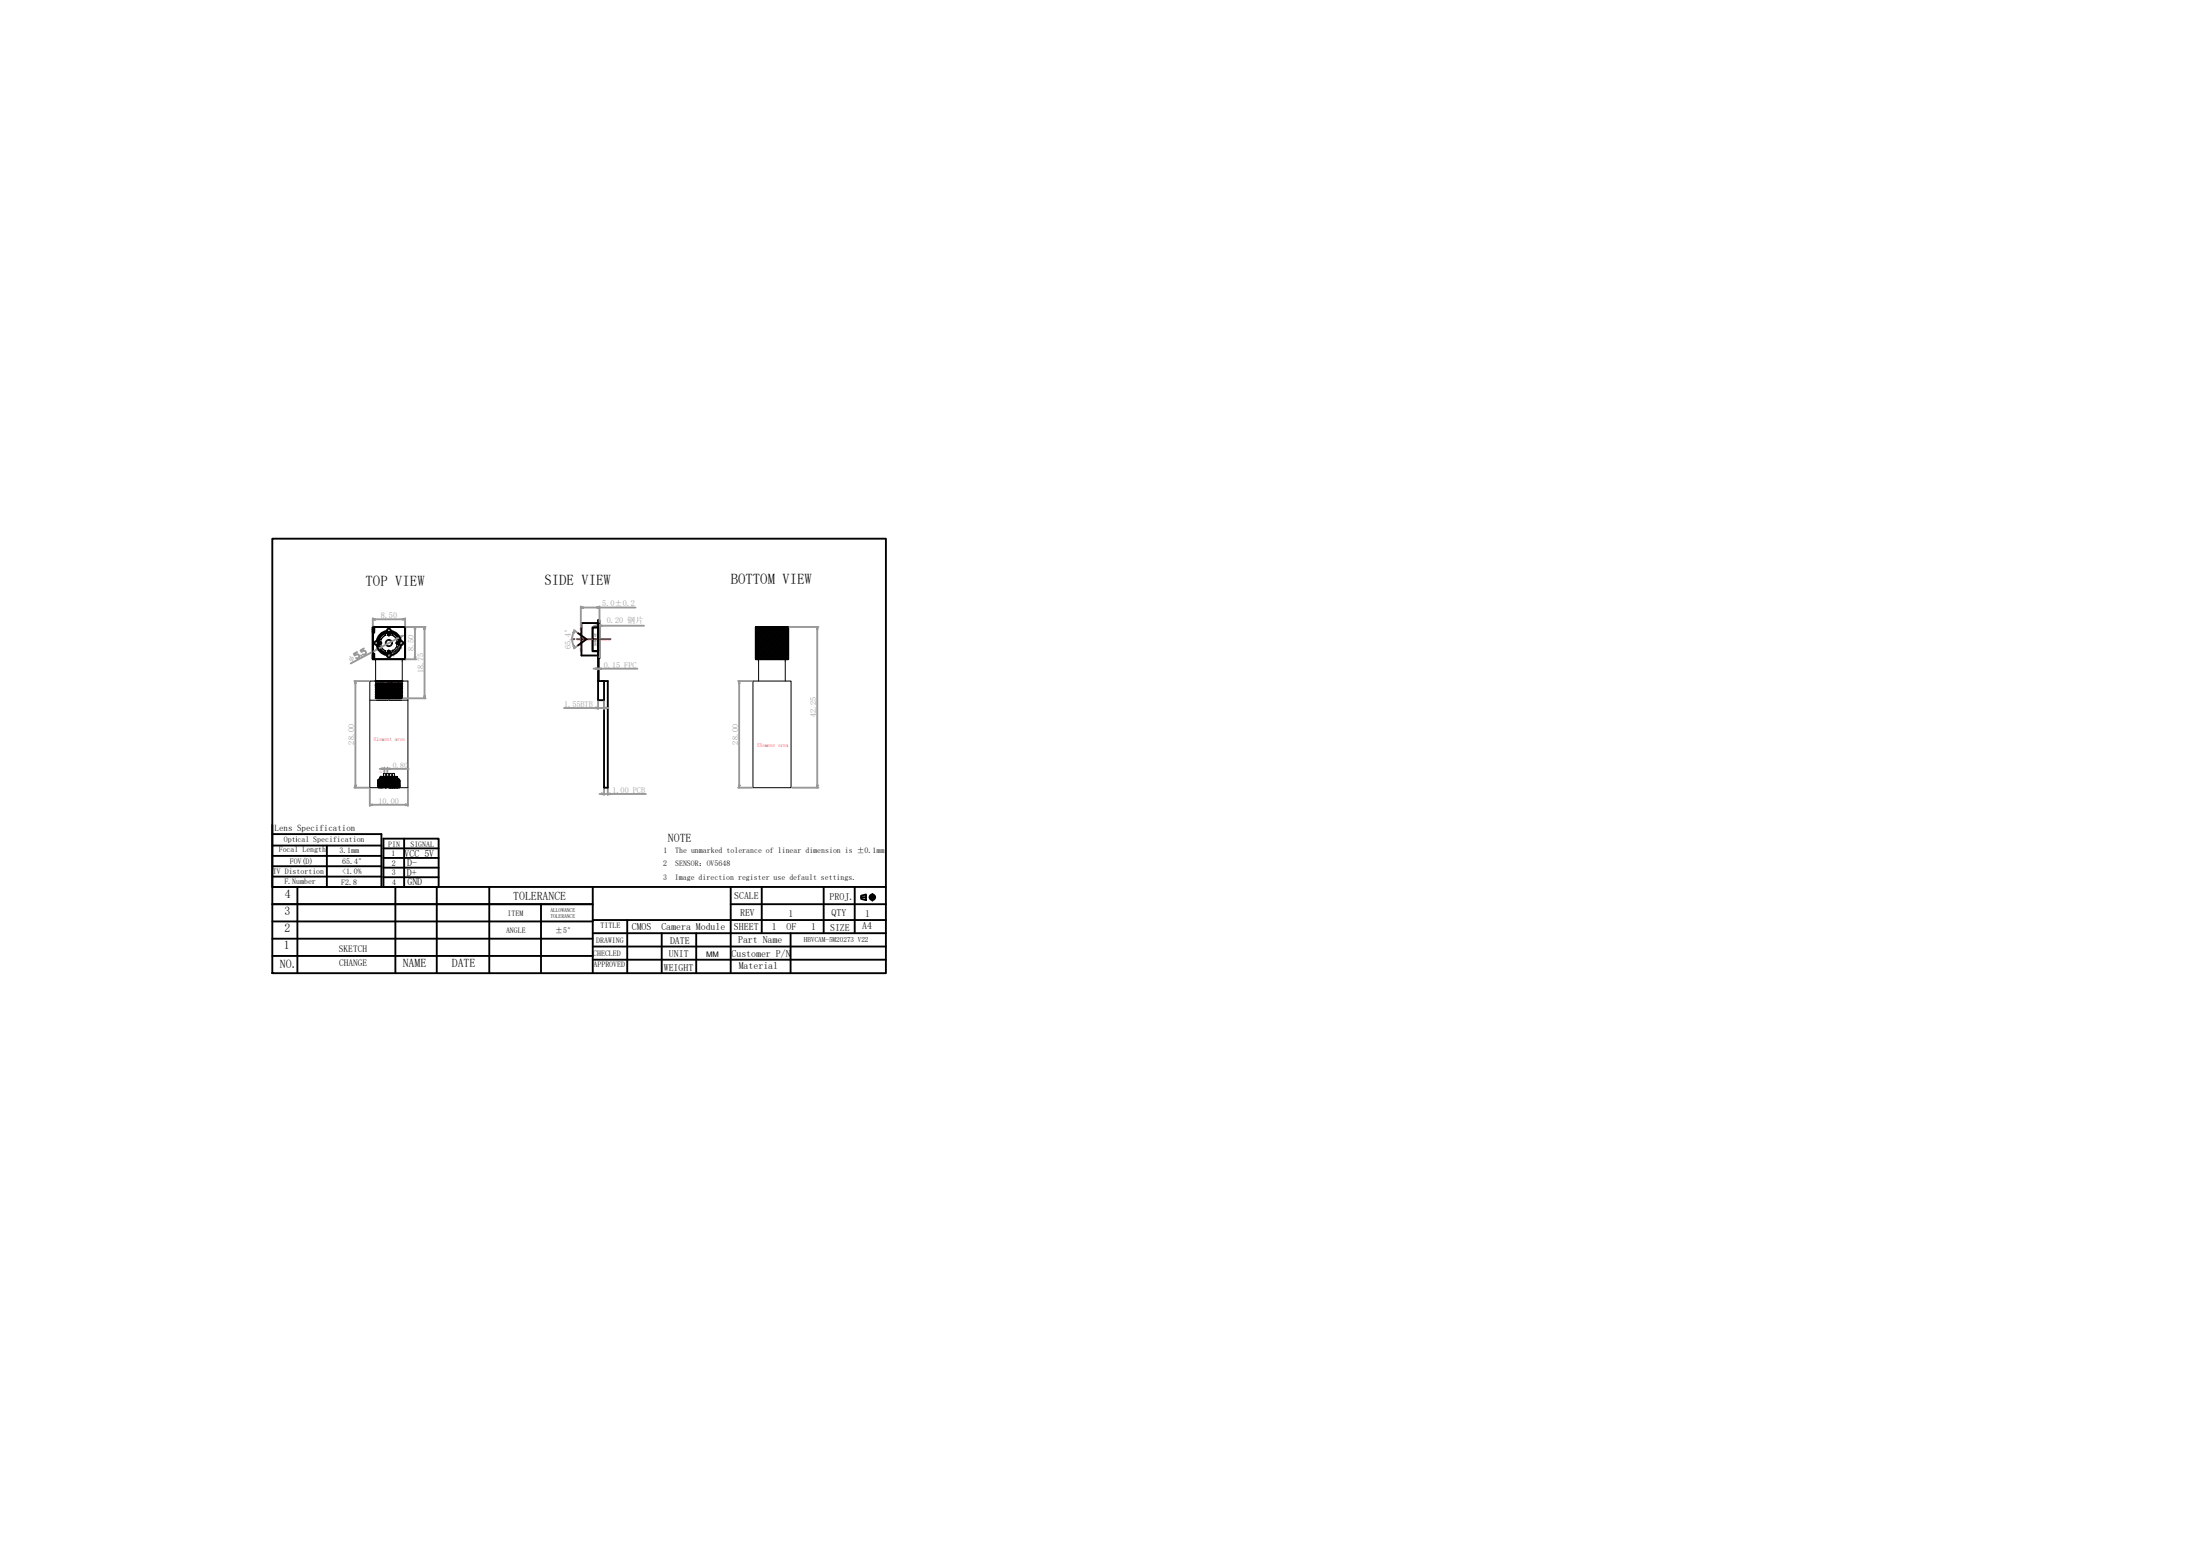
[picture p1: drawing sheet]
<svg xmlns="http://www.w3.org/2000/svg" width="297mm" height="210mm" viewBox="0 0 297 210" stroke-linecap="round" stroke-linejoin="round" font-family="sans-serif">
<g fill="none" stroke="#000" stroke-width=".25">
<path d="M36.8 72.7h82.8v58.7h-82.8zM50.3 88.9h.1M50.3 85.4h.1M50.3 85.1h.1M50.3 84.7h.2v.7h-.2M50.4 88.5h.1M50.4 88.8h-.1M50.4 88.5h-.1M50.4 84.9h-.1M50.4 88.8h.1M50.4 84.9h.1M50.4 85.2h-.1"/>
<path d="M50.4 85.1h.1M50.4 88.3l-.1 .1M50.4 88.3h.1M50.4 88.3h-.1M50.4 88.6l-.1 .1M50.4 84.7h-.1M50.4 84.7l-.1 .1M50.4 88.6h.1M50.4 84.7h.1M50.5 88.4l-.1 .1M50.5 88.4h.1M50.5 88.7h-.1"/>
<path d="M50.5 88.3h-.1M50.5 84.8l-.1 .1M50.5 84.7h.1M50.5 88.6h.1M50.5 84.8h.1M50.5 88.9v.1M50.5 85l-.1 .1M50.5 88.9h.1M50.5 85h.1M50.5 88.8l-.1 .2h4.2M50.5 88.7l-.2 .2M50.5 88.5l-.2 .3"/>
<path d="M50.5 88.4l-.2 .2M50.5 88.3l-.2 .2M50.5 88.8l-.1 .1M50.5 88.5h.1M50.5 88.3v.1M50.5 85.2l-.1 .2M50.5 85.1l-.2 .2M50.5 84.9l-.2 .3M50.5 84.8l-.2 .2M50.5 84.7l-.2 .2M50.5 85.3v.1M50.5 85.2l-.1 .1"/>
<path d="M50.5 84.9l-.1 .2M50.7 92.6h.1M50.7 91.9h3.6M50.8 92.5h.1M50.8 93.5h-.1M50.8 93.4h.1M50.9 92.2l-.2 .2M50.9 92.8l-.2 .3M51 92.7v.4M51 93.4v.3l-.3 .3M51 92.8h.1M51.1 93.6h.1"/>
<path d="M51.1 92.6h2.8l-.2 .3M51.1 93.8h2.8M51.1 92.2l-.3 .3M51.2 93.6h2.6M51.2 92.9h2.6M51.2 93.1l-.3 .3M51.2 93h.1M51.2 93.9l-.3 .3M51.3 86.8h-.1M51.3 86.7h.1M51.3 93.9h.1M51.3 86.7h-.1"/>
<path d="M51.3 86.8v.1M51.4 86.8h.1M51.4 92.2l-.7 .6M51.4 92.4l-.3 .3M51.4 86.7h-.1M51.4 86.9h.1M51.4 92.4h.1M51.4 86.7l-.2 .2M51.4 93.3l-.3 .3M51.5 93.2h.1M51.5 86.7l-.1 .1M51.5 94.2l-.1 .1"/>
<path d="M51.5 86.8l-.2 .1M51.5 86.8l-.1 .1M51.5 85.5l.7-.4a.26 .26 0 0 1 .3-.2 .26 .26 0 0 1 .3 .3 1.66 1.66 0 0 1 1.3 1.3 .26 .26 0 0 1 .3 .3 .26 .26 0 0 1-.3 .3 1.69 1.69 0 0 1-1.3 1.4 .26 .26 0 0 1-.3 .2 .26 .26 0 0 1-.3-.3 1.69 1.69 0 0 1-1.3-1.3 .26 .26 0 0 1-.3-.3 .26 .26 0 0 1 .3-.3l.1-.4zM51.5 94.1h.1M51.6 92.7l-.3 .2M51.6 92.2l-.1 .1M51.6 92.6h.1M51.6 93.5l-.2 .3M51.7 93.5h.1M51.8 92.2l-1.1 1.1M51.8 92.9l-.3 .3M51.8 93.5h1.4"/>
<path d="M51.8 92.9h1.4M51.9 92.8h.1M51.9 93.8l-.3 .3M51.9 93.7h.1M52 92.3l-.3 .2M52 93.1l-.2 .3M52.1 93.1h.1M52.1 94l-.3 .3M52.2 93.9h.1M52.2 92.5l-.3 .3M52.2 85.4h.6M52.3 92.4h.1"/>
<path d="M52.3 92.2l-1.6 1.6M52.3 93.4l-.3 .2M52.3 93.3h.1M52.3 94.2v.1M52.4 94.2h.1M52.5 87.9h.1M52.5 85.7h.1M52.5 92.7l-.3 .3M52.5 88h-.1M52.5 85.5l-.1 .1M52.5 87.8l-.1 .2M52.5 85.6h-.1"/>
<path d="M52.5 85.5h.1M52.5 93.8h.1M52.5 92.2l-.2 .2M52.5 92.7h.1M52.5 88h.1M52.5 93.6l-.3 .3M52.5 85.6v.1M52.6 93.5h.1M52.6 85.6h.1M52.6 87.8l-.1 .1M52.6 85.5l-.2 .2M52.6 88.1h.1"/>
<path d="M52.6 87.9l-.2 .2 .1-.1M52.6 85.7l-.1 .1M52.6 87.9l-.1 .1M52.6 88v.1M52.6 85.7h.1M52.6 88l-.1 .1M52.6 85.6l-.1 .2M52.7 92.9l-.3 .3M52.7 92.9h.1M52.7 92.2l-2 2M52.7 93.8l-.2 .3M52.8 93.8h.1"/>
<path d="M52.9 92.3l-.3 .3M52.9 92.3h.1M52.9 93.2l-.3 .3M53 93.1h.1M53 94.1l-.3 .2M53 94h.1M53.1 92.5l-.3 .3M53.1 92.5h.1M53.1 93.4l-.2 .3M53.2 93.4h.1M53.2 92.2l-2.1 2.1M53.3 94.2h.1"/>
<path d="M53.3 92.8l-.3 .3M53.4 92.7h.1M53.4 93.6l-.3 .3M53.4 93.6h.1M53.4 92.2l-.2 .2M53.6 86.8h.1M53.6 93l-.3 .3M53.6 92.9h.1M53.6 93.9l-.3 .3M53.6 86.9h.1M53.6 86.7l-.1 .1M53.7 93.8h.1"/>
<path d="M53.7 86.7l-.1 .1M53.7 92.2l-2.1 2.1M53.7 86.7h.1M53.7 86.8l-.1 .1M53.7 92.4l-.3 .3M53.7 86.8h.1M53.8 92.3h.1M53.8 86.7l-.2 .2M53.8 93.2l-.3 .3M53.8 86.9h-.1M53.8 86.7v.1M53.8 86.8l-.1 .1"/>
<path d="M53.8 93.2h.1M53.8 94.1l-.1 .2M53.9 94.1h.1M53.9 92.2l-.1 .1M54 92.5h.1M54 93.5l-.3 .3M54.1 93.4h.1M54.1 92.2l-2 2.1M54.2 92.8l-.3 .3M54.2 92.8h.1M54.2 93.7l-.2 .3M54.3 93.6h.1"/>
<path d="M54.3 93.9l-.4 .4M54.3 93.4l-.9 .9M54.3 92.9l-1.3 1.4M54.3 92.5l-1.8 1.8M54.3 94.1l-.1 .1M54.3 93.2l-.2 .2M54.3 92.7h.1M54.3 92.3l-.2 .2M54.7 84.6h-4.4h4.4M54.7 84.6h-4.4v4.4h.2v-.7h-.2M54.7 84.6v4.4M78 85.4l1.2 .9-1.2 .9"/>
<path d="M78.5 84.1h2.3v4.4h-2.3zM80.8 88.9h.1v-5.2h-.1v10.8h.8M80.8 87.9h.1M80.8 91.9h1.3v14.4h-.5v-14.4M80.8 83.7v8.2M102 84.6h4.4v4.4h-4.4zM102.2 84.6l-.2 .2M102.4 84.6l-.4 .4M102.7 84.6l-.7 .6M102.9 84.6l-.9 .9M103.1 84.6l-1.1 1.1M103.4 84.6l-1.4 1.3"/>
<path d="M103.6 84.6l-1.6 1.6M103.8 84.6l-1.8 1.8M104.1 84.6l-2.1 2M104.3 84.6l-2.3 2.3M104.5 84.6l-2.5 2.5M104.7 84.6l-2.7 2.7M105 84.6l-3 3M105.2 84.6l-3.2 3.2M105.4 84.6l-3.4 3.4M105.7 84.6l-3.7 3.6M105.9 84.6l-3.9 3.9M106.1 84.6l-4.1 4.1"/>
<path d="M106.4 84.6l-4.4 4.3M106.4 84.8l-4.2 4.2M106.4 85l-4 4M106.4 85.2l-3.7 3.8M106.4 85.5l-3.5 3.5M106.4 85.7l-3.3 3.3M106.4 85.9l-3 3.1M106.4 86.2l-2.8 2.8M106.4 86.4l-2.6 2.6M106.4 86.6l-2.3 2.4M106.4 86.9l-2.1 2.1M106.4 87.1l-1.9 1.9"/>
<path d="M106.4 87.3l-1.6 1.7M106.4 87.6l-1.4 1.4M106.4 87.8l-1.2 1.2M106.4 88l-.9 1M106.4 88.3l-.7 .7M106.4 88.5l-.5 .5M106.4 88.7l-.2 .3M106.4 88.9v.1M36.8 111.3v8.4h14.7v-7.1h-14.7M36.8 119.7h82.8M36.8 118.3h14.7M36.8 116.9h14.7"/>
<path d="M36.8 115.5h14.7M36.8 114.1h14.7M40.2 119.7v11.7M44.1 114.1v5.6M51.1 106.2h.1M51.1 106h.1M51.1 105.9h.1M51.1 105.7h.1M51.1 105.6h.1M51.1 105.8h.1M51.1 106.1h.1M51.1 105.5h.1"/>
<path d="M51.1 105.4h.1M51.1 106.3h.1M51.2 105.9h.1M51.2 105.8h.1M51.2 105.6h.1M51.2 106.2h.1M51.2 105.4h.1M51.2 106.1h.1M51.2 106h.1M51.2 105.7h.1M51.2 105.5h.1M51.2 106.3h.1"/>
<path d="M51.3 106.3h.1M51.3 106.1h.1M51.3 105.9h.1M51.3 105.8h.1M51.3 105.6h.1M51.3 105.4h.1M51.3 105.5h.1M51.3 106.2h.1M51.3 105.7h.1M51.3 106h.1M51.4 106.1h.1M51.4 105.2h.1"/>
<path d="M51.4 106.3h.1M51.4 106.2h.1M51.4 105h.1M51.4 105.4h.1M51.4 105.6h.1M51.4 105.8h.1M51.4 106h.1M51.4 105.5h.1M51.4 105v.3h-.3M51.4 105.9h.1M51.4 105.1h.1M51.4 105.7h.1"/>
<path d="M51.4 105.3h.1M51.5 106.2h.1M51.5 106h.1M51.5 105.9h.1M51.5 105.7h.1M51.5 105.6h.1M51.5 105.1h.1M51.5 105.3h.1M51.5 106.1h.1M51.5 106.3h.1M51.5 105.8h.1M51.5 105.5h.1"/>
<path d="M51.5 105.4h.1M51.5 105.2h.1M51.5 105h.1M51.6 105.5h.1M51.6 105.3h.1M51.6 105.2h.1M51.6 105h.1M51.6 106.3h.1M51.6 105.1h.1M51.6 105.8h.1M51.6 106.1h.1M51.6 106.2h.1"/>
<path d="M51.6 106h.1M51.6 105.7h.1M51.6 105.4h.1M51.6 105.6h.1M51.6 105.9h.1M51.7 105.9h.1M51.7 105.7h.1M51.7 106.2h.1M51.7 105.5h.1M51.7 105.3h.1M51.7 105.2h.1M51.7 105h.1"/>
<path d="M51.7 106.1h.1M51.7 106h.1M51.7 105.1h.1M51.7 105.4h.1M51.7 105.8h.1M51.7 106.3h.1M51.7 105.6h.1M51.8 105.8h.1M51.8 105.6h.1M51.8 105.4h.1M51.8 105.2h.1M51.8 105.1h.1"/>
<path d="M51.8 105.3h.1M51.8 105.9h.1M51.8 113.2h7.4v6.5h-7.4zM51.8 106.3h.1M51.8 106.1h.1M51.8 105.5h.1M51.8 105h-.4h2.2M51.8 118.4h7.4M51.8 117.1h7.4M51.8 115.8h7.4M51.8 114.5h7.4M51.8 105h.1"/>
<path d="M51.8 106h.1M51.8 106.2h.1M51.8 105.7h.1M51.9 106.1h.1M51.9 105.1h.1M51.9 105.3h.1M51.9 105.5h.1M51.9 106.3h.1M51.9 105.2h.1M51.9 105.8h.1M51.9 105.7h.1M51.9 105.6h.1"/>
<path d="M51.9 105.4h.1M51.9 106.2h.1M51.9 105h.1M51.9 105.9h.1M52 106.2h.1M52 106h.1M52 105.6h.1M52 105.1h.1M52 105.3h.1M52 105.7h.1M52 105.9h.1M52 106.1h.1"/>
<path d="M52 105.8h.1M52 105.4h.1M52 105.2h.1M52 106.3h.1M52 105h.1M52 105.5h.1M52.1 106h.1M52.1 105.8h.1M52.1 105.7h.1M52.1 105.5h.1M52.1 105.3h.1M52.1 105.2h.1"/>
<path d="M52.1 105h.1M52.1 106.3h.1M52.1 105.1h.1M52.1 106.2h.1M52.1 105.4h.1M52.1 105.9h.1M52.1 106.1h.1M52.1 105.6h.1M52.2 106.3h.1M52.2 106.1h.1M52.2 105.9h.1M52.2 105.8h.1"/>
<path d="M52.2 105.7h.1M52.2 106.2h.1M52.2 106h.1M52.2 105.4h.1M52.2 105.5h.1M52.2 105.3h.1M52.2 105.1h.1M52.2 105h.1M52.2 105.2h.1M52.2 105.6h.1M52.3 106.1h.1M52.3 105.9h.1"/>
<path d="M52.3 105.7h.1M52.3 105.6h.1M52.3 105.4h.1M52.3 105.2h.1M52.3 105.1h.1M52.3 105.3h.1M52.3 106.3h.1M52.3 105.5h.1M52.3 105h.1M52.3 105.8h.1M52.3 106h.1M52.3 106.2h.1"/>
<path d="M52.4 106.1h.1M52.4 106h.1M52.4 105.1h.1M52.4 105.3h.1M52.4 105.5h.1M52.4 105.7h.1M52.4 106.2h.1M52.4 105.9h.1M52.4 105.6h.1M52.4 105.4h.1M52.4 105.2h.1M52.4 105h.1"/>
<path d="M52.4 105.8h.1M52.5 106h.1M52.5 105.8h.1M52.5 105.6h.1M52.5 105.5h.1M52.5 105.3h.1M52.5 105.1h.1M52.5 105.4h.1M52.5 105.2h.1M52.5 106.2h.1M52.5 105.9h.1M52.5 106.1h.1"/>
<path d="M52.5 105.7h.1M52.5 106.3h.1M52.5 105h.1M52.6 106.3h.1M52.6 106.2h.1M52.6 105h.1M52.6 106h.1M52.6 105.8h.1M52.6 105.6h.1M52.6 105.5h.1M52.6 105.3h.1M52.6 105.1h.1"/>
<path d="M52.6 105.2h.1M52.6 105.7h.1M52.6 105.9h.1M52.6 105.4h.1M52.6 106.1h.1M52.7 105.8h.1M52.7 105.1h.1M52.7 105.6h.1M52.7 106h.1M52.7 105.9h.1M52.7 105h.1M52.7 105.2h.1"/>
<path d="M52.7 105.4h.1M52.7 106.2h.1M52.7 105.5h.1M52.7 105.3h.1M52.7 106.1h.1M52.7 106.3h.1M52.8 106.2h.1M52.8 106.1h.1M52.8 105.9h.1M52.8 105.7h.1M52.8 105.5h.1M52.8 105.4h.1"/>
<path d="M52.8 105.2h.1M52.8 105.3h.1M52.8 105.1h.1M52.8 106.3h.1M52.8 105h.1M52.8 105.8h.1M52.8 105.6h.1M52.8 106h.1M52.9 105.9h.1M52.9 105.2h.1M52.9 105.4h.1M52.9 105.6h.1"/>
<path d="M52.9 105.8h.1M52.9 106h.1M52.9 106.2h.1M52.9 105h.1M52.9 106.1h.1M52.9 105.7h.1M52.9 105.5h.1M52.9 105.1h.1M52.9 105.3h.1M53 106.3h.1M53 106.2h.1M53 106h.1"/>
<path d="M53 105.8h.1M53 105.6h.1M53 105.5h.1M53 105.3h.1M53 105.1h.1M53 105.4h.1M53 105.2h.1M53 105h.1M53 105.7h.1M53 105.9h.1M53 106.1h.1M53.1 106.3h.1"/>
<path d="M53.1 106.2h.1M53.1 105h.1M53.1 105.2h.1M53.1 105.5h.1M53.1 105.7h.1M53.1 106h.1M53.1 105.8h.1M53.1 105.6h.1M53.1 105.3h.1M53.1 105.1h.1M53.1 105.4h.1M53.1 105.9h.1"/>
<path d="M53.1 106.1h.1M53.2 105.8h.1M53.2 105.1h.1M53.2 105.2h.1M53.2 105.5h.1M53.2 105.7h.1M53.2 105.9h.1M53.2 106.3h.1M53.2 106.1h.1M53.2 105.3h.1M53.2 105.6h.1M53.2 106h.1"/>
<path d="M53.2 106.2h.1M53.2 105h.1M53.3 105.2h.1M53.3 105h.1M53.3 106.3h.1M53.3 105.1h.1M53.3 105.5h.1M53.3 105.9h.1M53.3 106.1h.1M53.3 106h.1M53.3 105h.3v.3M53.3 106.2h.1"/>
<path d="M53.3 105.7h.1M53.3 105.4h.1M53.3 105.3h.1M53.3 105.6h.1M53.3 105.8h.1M53.4 106h.1M53.4 105.9h.1M53.4 105.4h.1M53.4 105.6h.1M53.4 106.2h.1M53.4 105.2h.1M53.4 105h.1"/>
<path d="M53.4 106.1h.1M53.4 105.1h.1M53.4 119.7v11.7M53.4 105.7h.1M53.4 105.5h.1M53.4 106.3h.1M53.4 105.3h.1M53.5 106.3h.1M53.5 106.1h.1M53.5 106h.1M53.5 105.8h.1M53.5 105.6h.1"/>
<path d="M53.5 105.5h.1M53.5 105.4h.1M53.5 105.7h.1M53.5 105.2h.1M53.5 105h.1M53.5 105.1h.1M53.5 106.2h.1M53.5 105.9h.1M53.6 106.1h.1M53.6 106h.1M53.6 105.2h.1M53.6 105.7h.1"/>
<path d="M53.6 105.4h.1M53.6 105.3h.1M53.6 105.1h.1M53.6 106.3h.1M53.6 106.2h.1M53.6 105h.1M53.6 105.9h.1M53.6 105.8h.1M53.6 105.6h.1M53.6 105.5h.1M53.6 105.3h.4M53.7 106.2h.1"/>
<path d="M53.7 106h.1M53.7 105.9h.1M53.7 105.7h.1M53.7 105.6h.1M53.7 105.5h.1M53.7 106.1h.1M53.7 106.3h.1M53.7 105.8h.1M53.7 105.4h.1M53.8 105.7h.1M53.8 105.5h.1M53.8 105.4h.1"/>
<path d="M53.8 105.8h.1M53.8 106h.1M53.8 106.2h.1M53.8 105.9h.1M53.8 105.6h.1M53.8 106.1h.1M53.8 106.3h.1M53.9 106h.1M53.9 105.9h.1M53.9 105.4h.1M53.9 105.7h.1M53.9 105.5h.1"/>
<path d="M53.9 106.2h.1M53.9 106.1h.1M53.9 106.3h.1M53.9 105.6h.1M54.6 113.2v6.5M59 119.7v11.7M66.1 119.7v11.7M80 119.7v11.7M98.7 119.7v11.7M102.8 119.7v6.3M111.2 119.7v6.3M115.4 119.7v6.3"/>
<path d="M36.8 129h43.2M36.8 126.7h43.2M36.8 124.4h43.2M36.8 122.1h43.2M73 122.1v9.3M80 124.2h39.6M80 126h39.6M80 127.8h39.6M80 129.5h39.6M84.7 124.2v7.2M89.3 126v5.4M94 126v5.4"/>
<path d="M98.7 122.1h20.9M106.7 126v5.4"/>
<circle cx="51.3" cy="86.8" r=".14"/>
<circle cx="52.5" cy="86.8" r="1.53"/>
<circle cx="52.5" cy="86.8" r="1.41"/>
<circle cx="52.5" cy="85.6" r=".14"/>
<circle cx="52.5" cy="88" r=".14"/>
<circle cx="53.7" cy="86.8" r=".14"/>
</g>
<!-- layer: 1 -->
<g fill="none" stroke="#000" stroke-width=".25">
<path d="M116.3 120.9l.6-.2v.8l-.6-.2zM116.3 121.1h.6M117.4 121.1h.8M117.8 120.7v.9"/>
<circle cx="117.8" cy="121.1" r=".37"/>
<circle cx="117.8" cy="121.1" r=".22"/>
</g>
<!-- layer: 0 -->
<g fill="none" stroke="#000" stroke-width=".14">
<path d="M49.9 91.9h5.2v14.4h-5.2zM49.9 94.5h5.2M50.3 89h4.4v-4.4h-4.4v4.4a.27 .27 0 0 1 .4 .2v5.1h3.6v-5.1M50.6 91.9h3.8M50.7 92.2h3.6M51.2 86.3l-.1 .4 .1 .6M51.2 87.3h.1M51.2 86.3h.1M51.2 86.3l-.1 .7 .1 .3M51.2 86.3l-.1 .3 .1 .7M51.2 87.3l.3-.1 .1 .4 .5 .3-.1 .2M51.2 86.3h.2"/>
<path d="M51.3 86.3h.1M51.4 86.3h.1M51.4 87.3h.1M51.4 87.3h-.2M51.4 87.3l.3 .3 .3 .3M51.4 87.3h-.1M52 88.1h.1M52 88.1l.4 .1 .6-.1M52 85.5h.1M52 85.5v.2M52 85.5l.1 .3-.4 .2-.2 .4-.3-.1M52 85.6v.1"/>
<path d="M52 87.9h.1M52 87.9v.1M52 85.7h.1M52 85.7l-.3 .3-.3 .3M52 87.9v.2M52.2 85.4l-.2 .1M52.7 85.4l.3 .1M52.8 85.4l.2 .1M53 85.7h.1M53 87.9v.2M53 87.9v.1M53 87.9h.1"/>
<path d="M53 85.7l.3 .3 .3 .3M53 85.5l-.1 .3 .4 .2 .3 .4 .2-.1M53 85.6v.1M53 88.1h.1M53 85.5h.1M53 85.5v.2M53.6 87.3l-.3 .3-.3 .3M53.6 87.3h.1M53.6 86.3h.1M53.6 87.3h.2M53.7 86.3h-.1M53.8 86.3l.1 .5-.1 .5"/>
<path d="M53.8 86.3h.1M53.8 87.3l-.2-.1-.3 .4-.4 .3 .1 .2M53.8 87.3h.1M53.8 86.3h-.2M53.8 86.3l.1 .6-.1 .4M53.8 86.3l.1 .3-.1 .7M54.6 89l-.3 .1v.1M80.8 90.5h.1M80.8 91.3h.1M101.7 91.9h5.1v14.4h-5.1zM102.2 89h.1l.1 .2v2.7M106 89.2v2.7"/>
<path d="M106.3 89l-.3 .1v.1M51.1 105.8h.1M51.1 105.3v1M51.8 104.4h.2v.6h-.2zM52.2 104.4h.2v.6h-.2zM52.6 104.4h.2v.6h-.2zM53 104.4h.3v.6h-.3zM54 105.8h.1M54 105.3v1"/>
<circle cx="52.5" cy="86.8" r=".48"/>
<circle cx="52.5" cy="86.8" r=".37"/>
</g>
<!-- layer: DRAW -->
<g fill="none" stroke="#000" stroke-width=".25">
<path d="M51 93.1h.1M51 93.7l.1 .1M51 93.1v.3h.1h-.1M51.1 92.6l-.1 .1M51.1 93.5h.1M51.1 92.9h.1M51.1 92.9v.2M51.1 93.4v.1M51.2 92.9h.3M51.2 92.9v.6h.3M51.2 92.9v.7M53.6 92.9h.2"/>
<path d="M53.8 92.9v.7M53.8 92.9h.1M53.9 93.5h.1M53.8 92.9v.6h-.2M53.9 93.1h.1M53.9 92.9v.2M53.9 93.4v.1M53.9 92.9h-.1M53.9 92.6l.1 .1v.4h-.1M54 93.1v.3h-.1h.1v.3l-.1 .1M54 93.1h-.1"/>
</g>
<g fill="none" stroke="#ff7f00" stroke-width=".25">
<path d="M51.3 93.7v.1zM51.3 92.6v.1M51.3 93.7h.1M51.3 93.7h.2v.1M51.3 92.7h.1M51.3 93.8h.2M51.3 92.7h.2M51.3 93.8v.2h.1v-.2M51.3 92.6v-.2h.1v.2M51.3 93.8h.1M51.4 93.7l.1 .1M51.4 93.8h.1"/>
<path d="M51.4 92.7h.1M51.5 92.6l-.2 .1M51.5 93.7h.1M51.5 92.7h.1M51.5 92.6v.1M51.5 93.8h.1M51.5 93.8v-.1h.2v.1M51.5 92.7h.2M51.5 92.6l.1 .1M51.5 93.8v.2h.1v-.2M51.5 92.6v-.2h.1v.2M51.5 93.7v.1"/>
<path d="M51.5 93.7l.1 .1M51.6 92.7h.1M51.6 93.8h.1M51.7 92.6h-.1M51.7 93.7h.1M51.7 92.7h.1M51.7 92.6v.1M51.7 92.6l.2 .1M51.7 93.8h.1M51.7 93.8h.2M51.7 92.7h.2M51.7 93.8v.2h.2v-.2"/>
<path d="M51.7 92.6v-.2h.2l-.1 .2M51.8 93.8h.1M51.9 93.7l-.2 .1M51.9 93.7h.1M51.9 93.8h.1M51.9 93.7h-.2v.1M51.9 92.7h.1M51.9 92.6v.1M51.9 93.7v.1M51.9 93.7l.2 .1M51.9 93.7h.2v.1M51.9 93.8h.2"/>
<path d="M51.9 92.7h.2M51.9 92.6v-.2h.1v.2M52 93.8h.1M52 92.7h.1M52 92.6l.1 .1M52.1 93.8l-.1 .2h-.1v-.2M52.1 93.7h.1M52.1 92.7l-.2-.1v.1M52.1 92.7h.1M52.1 93.7v.3h.2v-.2M52.1 92.6v.1M52.1 93.7v.1"/>
<path d="M52.1 92.6l.2 .1M52.1 93.8h.1M52.1 93.7l.2 .1M52.1 92.6v-.2h.2v.2M52.1 93.8h.2M52.1 92.7h.2M52.3 92.7h.1M52.3 92.6v.1M52.3 93.7h.1M52.3 93.8h.1M52.3 92.7h.2M52.3 93.8v.2h.2v-.2"/>
<path d="M52.3 92.6v-.2h.2v.3M52.3 93.8h.2M52.5 93.8h.1M52.5 92.6h.1M52.5 93.7l-.2 .1M52.5 93.7h.1M52.5 93.7h-.2v.1M52.5 92.7h.1M52.5 92.7h-.2M52.5 93.7v.1M52.5 93.8h.2M52.5 92.7h.2"/>
<path d="M52.6 93.8h.1M52.6 92.6v-.2h.1v.2M52.6 92.7h.1M52.6 92.7h-.1M52.7 93.7l-.2 .1M52.7 93.8h.1M52.7 92.7h.1M52.7 92.6v.1M52.7 93.8v.2h-.1v-.2M52.7 93.7h.1M52.7 93.7h-.2v.1M52.7 92.7l-.2-.1v.1"/>
<path d="M52.7 93.7v.1M52.7 93.8v.2h.2v-.2M52.7 92.6v-.2h.2v.2M52.7 93.7l.2 .1M52.7 93.8h.2M52.7 93.7h.2v.1M52.7 92.7h.2M52.9 93.8h.1M52.9 92.7h.1M52.9 92.6v.1M52.9 93.7h.1M52.9 92.7h.2"/>
<path d="M53 93.8v.2h.1v-.2M53 92.6v-.2h.1v.2M53 93.8h.1M53 92.7h.1M53 92.7h-.1M53.1 93.8h.1M53.1 92.6h.1M53.1 93.7l-.1 .1M53.1 93.7h.1M53.1 93.7h-.2v.1M53.1 92.7h.1M53.1 92.7h-.1"/>
<path d="M53.1 93.7v.1M53.1 92.6v.1M53.1 92.6l.2 .1M53.1 93.8l.1 .2h.1v-.2M53.1 93.8h.2M53.1 92.7h.2M53.2 93.7l-.1 .1M53.2 93.8h.1M53.2 92.7h.1M53.2 93.7h.1M53.3 92.6v-.2h-.1l-.1 .3M53.3 93.8h.1"/>
<path d="M53.3 92.7h.1M53.3 92.6h.1M53.3 93.7h.1M53.3 93.7h-.2v.1M53.3 93.7v.1h.2M53.3 93.7v.1M53.3 93.7l.1 .1M53.4 92.6l-.1 .1M53.4 93.8v.2h.1v-.2M53.4 93.7h.1M53.4 93.7h.1v.1M53.4 92.7h.1"/>
<path d="M53.4 92.6v-.2h.1v.2M53.4 93.8h.1M53.5 93.7v.1M53.5 93.8h.1M53.5 92.7h.1M53.5 92.6l-.1 .1M53.5 93.7h.1M53.5 92.6v.1M53.6 93.7v.3h.1v-.2M53.6 92.6v.1M53.6 93.7v.1M53.6 92.6l.1 .1"/>
<path d="M53.6 93.8h.1M53.6 92.6v-.2h.1v.2M53.6 93.7h.1M53.6 93.7l.1 .1M53.6 93.7h.1v.1M53.6 92.7h.1M53.7 92.7h.1M53.7 93.8h.1M53.7 93.7h.1M53.7 92.6v.1"/>
</g>
<g fill="none" stroke="#f00" stroke-width=".25">
<path d="M51 93.2h.3M51.6 93.2h.4M52.3 93.2h.4M52.5 91.9v.5M52.5 92.7v.4M52.5 93.4v.4M52.5 94.1v.4M53 93.2h.4M53.7 93.2h.3M77.2 86.3h.4M77.9 86.3h4M78.4 87.5v.3h.1"/>
<path d="M78.4 85.4v.4M78.4 86.1v.4M78.4 86.8v.4M78.5 84.8h-.1v.3M82 86.3h.4"/>
</g>
<g fill="none" stroke="#989898" stroke-width=".25">
<path d="M47.8 91.9h2M48 92.3v13.7M48.2 88l-.4 .3 .1 .2 .3-.2 .2 .1 .1 .2v.2l-.3 .1-.1-.1M48.7 88.5l.1 .1M49.1 87.5l-.4 .3 .1 .2 .3-.2 .2 .1 .1 .2v.2l-.3 .1-.1-.1M50.3 83.4v1.1M50.6 83.6h3.8M50.9 87.7l-3.6 1.9M52.8 88.4l-.3 .1M53 88.2l.1 .3M53.9 86.1l-2.8 1.4M53.9 87.3l.3 .2"/>
<path d="M54 87.4a1.77 1.77 0 0 1-.9 .9M54.2 86.8l-.1 .3M54.4 85.8l-.3 .1M54.5 94.3h3M54.7 83.4v1.1M54.8 84.6h2.7M54.8 89h1.4M56 84.9v3.8M57.3 84.9v9M76.2 95.6h4.3M77.5 85.4a1.94 1.94 0 0 0 0 1.8M77.5 85.1l.4 .3"/>
<path d="M77.9 87.2l-.4 .3M78.4 81.9v2.7M78.7 82h1.9M80.1 90.3h.4M80.2 84.5h.3M80.8 90.3v.1M80.8 94.7v1M80.8 90.3h.1M80.8 95.6h.8M80.8 84.3v.3M80.8 84.5h.1M80.9 81.9v2.1"/>
<path d="M80.9 84.3v4.4M80.9 82h4.9M81.2 90.3h4.9M81.2 84.5h5.8M81.6 94.7v1M81.9 95.6h.3M99.7 91.9h1.8M99.8 92.3v13.7M106.6 84.6h3.9M110.3 84.9v21.1M47.8 106.3h2M49.9 106.5v2.3"/>
<path d="M50.2 108.6h4.6M51.3 103.8h.3M51.9 103.6v.7M51.9 103.8h.4M52.3 103.6v.7M52.6 103.8h2.6M55.1 106.5v2.3M80.9 107.2h.3M81.6 106.5v.8M81.6 107.2h.5M82.1 106.5v.8M82.4 107.2h4.8"/>
<path d="M99.7 106.3h1.8M107 106.3h3.5"/>
</g>
<!-- layer: 0 -->
<g fill="none" stroke="#989898" stroke-width=".25">
<path d="M48 91.9v.4h-.1zM50.3 83.6h.3v.1zM50.8 87.6l.3-.1-.2 .2zM52.8 88.4h.3l-.3 .1zM53.9 86.1l.2-.2 .1 .1zM54.1 87.1h.1l-.1 .3zM54.4 83.6h.3l-.3 .1zM56 88.7h.1l-.1 .3zM56 84.6l.1 .3h-.1zM57.3 93.9h.1l-.1 .4zM57.3 84.6l.1 .3h-.1zM77.4 87.2h.1l.1 .2z"/>
<path d="M77.6 85.1l-.1 .3h-.1zM78.4 82h.3zM80.5 90.2l.3 .1h-.3zM80.5 95.5l.3 .1h-.3zM80.5 84.4l.3 .1h-.3zM80.6 82h.3h-.3zM80.8 90.3l.4-.1v.1zM80.9 84.5l.3-.1v.1zM81.6 95.6l.3-.1v.1zM99.8 91.9l.1 .4h-.1zM110.3 84.6l.1 .3h-.1zM47.9 106h.1v.3z"/>
<path d="M49.9 108.6h.3v.1zM51.6 103.7l.3 .1h-.3zM52.3 103.8l.3-.1v.1zM54.8 108.6h.3l-.3 .1zM81.2 107.1l.4 .1h-.4zM82.1 107.2l.3-.1v.1zM99.8 106h.1l-.1 .3zM110.3 106h.1l-.1 .3z"/>
</g>
<path d="M80 84.7h.8v3.2h-.8z" fill="none" stroke="#000" stroke-width=".3"/>
<!-- layer: 1 -->
<path d="M50.3 84.7v4.2M50.3 84.6h4.4v4.4h-4.4" fill="none" stroke="#000" stroke-width=".19"/>
<path d="M50.3 84.6h.3M50.9 84.6h.4M51.6 84.6h.4M52.3 84.6h.4M53 84.6h.4M53.7 84.6h.4M54.4 84.6h.3" fill="none" stroke="#ff0" stroke-width=".25"/>
<g font-size="2">
<text x="49.4" y="79.1">TOP VIEW</text>
<text x="73.5" y="79">SIDE VIEW</text>
<text x="98.7" y="78.8">BOTTOM VIEW</text>
</g>
<g font-size="1.6">
<text x="90.2" y="113.7">NOTE</text>
<text x="38.4" y="125.8">2</text>
<text x="38.4" y="123.5">3</text>
<text x="38.5" y="121.3">4</text>
<text x="69.3" y="121.5">TOLERANCE</text>
<text x="37.8" y="130.6">NO.</text>
<text x="38.3" y="128.1">1</text>
<text x="54.4" y="130.6">NAME</text>
<text x="61" y="130.6">DATE</text>
</g>
<g font-size="1.3">
<text x="54.6" y="115.7">VCC_5V</text>
<text x="54.9" y="118.3">D+</text>
<text x="55" y="116.9">D-</text>
<text x="55" y="119.5">GND</text>
<text x="85.3" y="125.6">CMOS</text>
<text x="89.3" y="125.6">Camera Module</text>
<text x="99.1" y="125.5">SHEET</text>
<text x="99.1" y="121.4">SCALE</text>
<text x="99.9" y="123.7">REV</text>
<text x="104.2" y="125.5">1</text>
<text x="106.2" y="125.5">OF</text>
<text x="106.5" y="123.7">1</text>
<text x="109.5" y="125.5">1</text>
<text x="112" y="121.5">PROJ.</text>
<text x="112.1" y="125.7">SIZE</text>
<text x="112.3" y="123.7">QTY</text>
<text x="116.4" y="125.4">A4</text>
<text x="116.8" y="123.7">1</text>
<text x="45.8" y="128.5">SKETCH</text>
<text x="45.8" y="130.3">CHANGE</text>
<text x="89.6" y="131.1">WEIGHT</text>
<text x="90.3" y="129.2">UNIT</text>
<text x="90.5" y="127.5">DATE</text>
<text x="98.8" y="129.1">Customer P/N</text>
<text x="99.7" y="127.3">Part Name</text>
<text x="99.7" y="130.8">Material</text>
</g>
<text font-size="1.2" x="37.1" y="112.2">Lens Specification</text>
<g font-size="1.1" fill="#989898">
<text x="51.4" y="83.4">8.50</text>
<text x="81.3" y="81.8">5.0±0.2</text>
<text x="47.2" y="89.5" transform="rotate(-29 47.2 89.5)">φ</text>
<text x="55.9" y="87.9" transform="rotate(-90 55.9 87.9)">8.50</text>
<text x="77.1" y="87.6" transform="rotate(-90 77.1 87.6)">65.4°</text>
<text x="81.9" y="84.1">0.20 钢片</text>
<text x="57.2" y="90.9" transform="rotate(-90 57.2 90.9)">18.75</text>
<text x="76.2" y="95.4">1.55BTB</text>
<text x="81.5" y="90.1">0.15 FPC</text>
<text x="47.8" y="100.5" transform="rotate(-90 47.8 100.5)">28.00</text>
<text x="99.7" y="100.5" transform="rotate(-90 99.7 100.5)">28.00</text>
<text x="110.2" y="96.8" transform="rotate(-90 110.2 96.8)">42.25</text>
<text x="82.7" y="107">1.00 PCB</text>
<text x="51.1" y="108.5">10.00</text>
</g>
<g font-size="1.1">
<text x="38.3" y="113.7">Optical Specification</text>
<text x="36.9" y="118">TV Distortion</text>
<text x="37.6" y="115">Focal Length</text>
<text x="38.4" y="119.3">F.Number</text>
<text x="39.1" y="116.6">FOV(D)</text>
<text x="45.8" y="115.2">3.1mm</text>
<text x="46.1" y="119.4">F2.8</text>
<text x="46.2" y="117.9">&lt;1.0%</text>
<text x="46.2" y="116.6">65.4°</text>
<text x="52.4" y="114.3">PIN</text>
<text x="52.9" y="115.6">1</text>
<text x="52.9" y="116.9">2</text>
<text x="52.9" y="118.1">3</text>
<text x="52.9" y="119.5">4</text>
<text x="55.4" y="114.3">SIGNAL</text>
<text x="89.5" y="118.8">3</text>
<text x="89.6" y="117">2</text>
<text x="89.6" y="115.2">1</text>
<text x="91.1" y="118.8">Image direction register use default settings.</text>
<text x="91.2" y="117">SENSOR：OV5648</text>
<text x="91.2" y="115.2">The unmarked tolerance of linear dimension is ±0.1mm</text>
<text x="68.3" y="125.9">ANGLE</text>
<text x="68.5" y="123.6">ITEM</text>
<text x="75" y="126">±5°</text>
<text x="81.1" y="125.3">TITLE</text>
<text x="80.1" y="129">CHECLED</text>
<text x="80.1" y="130.6">APPROVED</text>
<text x="80.5" y="127.3">DRAWING</text>
</g>
<text font-size="1" fill="#989898" x="53" y="103.6">0.80</text>
<g font-size="1">
<text x="95.3" y="129.1">MM</text>
<text x="108.5" y="127.2">HBVCAM-5M20273 V22</text>
</g>
<g font-size=".7" fill="#f00">
<text x="50.5" y="100">Element area</text>
<text x="102.2" y="100.8">Element area</text>
</g>
<g font-size=".7">
<text x="74.3" y="123.1">ALLOWANCE</text>
<text x="74.3" y="124">TOLERANCE</text>
</g>
<text font-size=".6" x="80.5" y="87.2" transform="rotate(-90 80.5 87.2)">sensor</text>
<text font-size=".4" fill="#989898" x="53.2" y="88.3" transform="rotate(-45 53.2 88.3)">4-45°</text>
<text font-size=".4" fill="#f0f" x="51.2" y="104.3">01</text>
</svg>
